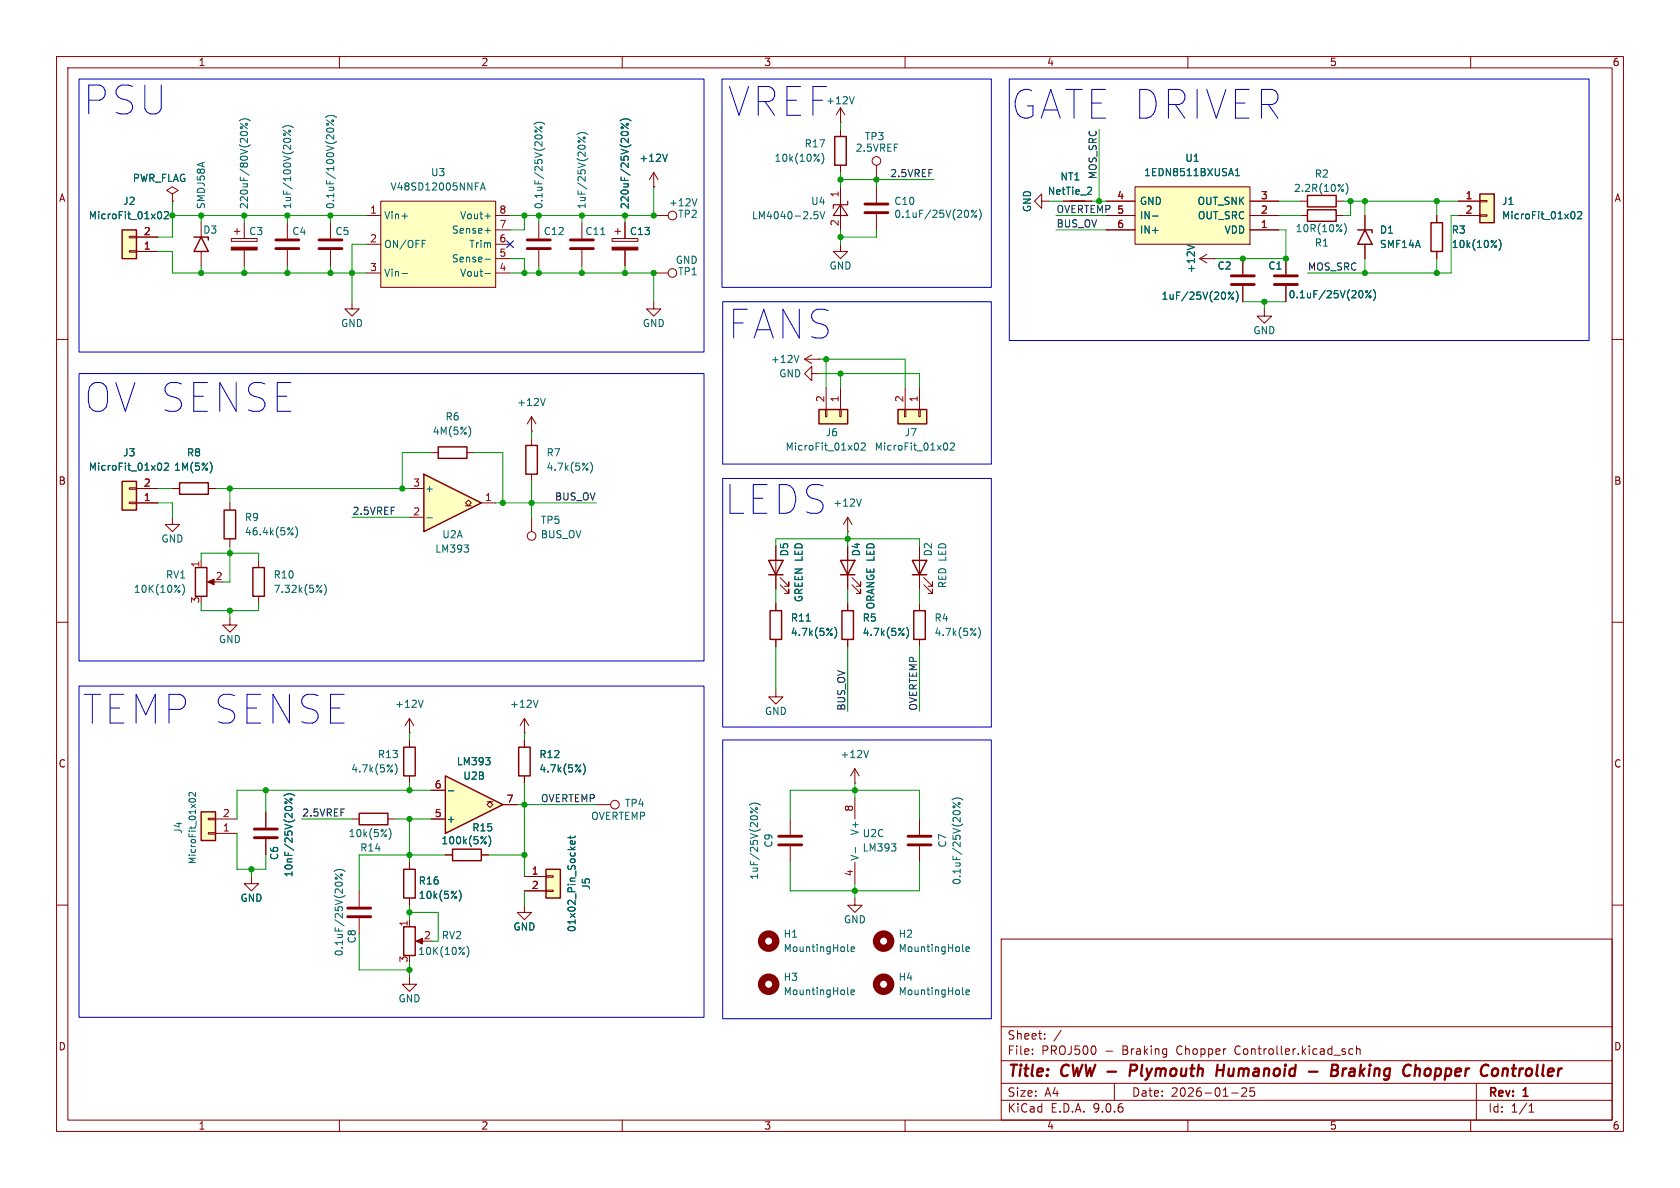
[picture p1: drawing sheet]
<svg xmlns="http://www.w3.org/2000/svg" width="297mm" height="210mm" viewBox="0 0 297 210" stroke-linecap="round" stroke-linejoin="round" font-family="sans-serif">
<g fill="none" stroke="#840000" stroke-width=".18">
<path d="M10 10h277v190h-277zM12 12h273v186h-273zM60 10v2M110 10v2M160 10v2M210 10v2M260 10v2M95.2 39.4v2.8M110.5 39.4v2.8M95.2 44.2v2.8M108.2 42.2h4.6v.5h-4.6zM108.7 40.9h1"/>
<path d="M109.2 40.4v1M110.5 44.2v2.8M115.6 48.3h2.5M10 60h2M285 60h2M10 110h2M285 110h2M137.2 121.9v1.3h1.2l-1.2 1.3-1.3-1.3h1.3M44.4 154.9v1.3h1.3l-1.3 1.3-1.2-1.3h1.2M47 143.5v2.8M47 148.3v2.8M63.5 157.5v2.8"/>
<path d="M72.4 152.4v1.3M72.4 158.8v1.2M78.7 151.1h1.3M85.1 151.1h1.3M10 160h2M63.5 162.3v2.8M72.4 162.6v1.2M73.9 166.4h1M177 166h108v32h-108zM285 160h2M60 198v2M110 198v2"/>
<path d="M160 198v2M177 194.5h108M177 191.5h108M177 187.5h108M177 181.5h108M182.5 186.3v.1M182.5 185.5v.1M184.7 183.6v.1M184.7 182.8v.1M187.6 182.1l-1.3 2M197 191.5v3M206.1 185.4l.1 .1"/>
<path d="M206.2 185.4v1.4M206.2 186.3l-.1 .1M210 198v2M217.7 193.2h1.2M219.5 192.4l.6-.1 .2 .1 .1 .3-.9 1.1h.9M221.7 192.3h-.7v.7l.2-.1h.5l.1 .3-.1 .5-.2 .1-.5-.1M239.2 185.5l-.5-.1-.2 .3v.4l.1 .2h.6M239.8 185.5l.2-.1 .4 .1 .1 .9M239.8 184.9v1.5M260 198v2M261 191.5v6.5M270.3 196.6h.9"/>
<path d="M270.3 195.5l.4-.4v1.5"/>
<circle cx="118.9" cy="48.3" r=".76"/>
</g>
<g fill="none" stroke="#840000" stroke-width=".4">
<path d="M200.7 188.2h-.8l-.2 2M200.8 189.2l-1 .1M215.1 189.2h1.2M215.3 188.2l-.3 2M216.4 188.2l-.2 2M231.4 189.4h1.5M236.4 189a.45 .45 0 0 0-.2-.8h-.6l-.3 2M237.5 188.9l-.2 1.3M238 188.9l-.4 .1-.2 .3M238.6 189.5l-.1 .4 .2 .3M250.8 188.9l.3 .3-.2 1M252.3 188.9l-.4 .4-.1 .5 .2 .3 .4 .1"/>
<path d="M265.7 189.1a.49 .49 0 0 1 .9 .1l-.2 1M265.8 188.9l-.2 1.3"/>
</g>
<path d="M93.2 42.4h4.1M93.2 43.9h4.1M45 146.6h4M45 148.1h4M61.5 160.5h4M61.5 162.1h4" fill="none" stroke="#840000" stroke-width=".51"/>
<g fill="none" stroke="#006464" stroke-width=".18">
<path d="M94.4 22a1.46 1.46 0 0 1 1.9 0M94.6 22.4l1.2 1M109.6 21.4a1.46 1.46 0 0 1 2 0M109.8 21.8l1.3 1M50.2 140.7a1.46 1.46 0 0 1 1.9 0M50.4 141.1l1.2 1M59.1 154.1a1.46 1.46 0 0 1 1.9 0M59.3 154.5l1.2 .9M81.2 157.4a1.46 1.46 0 0 1 0 1.9M86.5 147.8a1.47 1.47 0 0 1-.1 1.9M82.5 167.3a1.46 1.46 0 0 1 0 1.9"/>
<circle cx="94.7" cy="23.2" r=".18"/>
<circle cx="95.7" cy="22.6" r=".18"/>
<circle cx="110" cy="22.6" r=".18"/>
<circle cx="110.9" cy="22" r=".18"/>
<circle cx="50.6" cy="141.9" r=".18"/>
<circle cx="51.5" cy="141.3" r=".18"/>
<circle cx="59.4" cy="155.3" r=".18"/>
<circle cx="60.3" cy="154.7" r=".18"/>
</g>
<g fill="#840000" stroke="#840000" stroke-width=".18">
<path d="M108.2 43.7h4.6v.5h-4.6z"/>
<path d="M73.5 166.4l1.2-.5v1z"/>
</g>
<path d="M71.4 153.7h2v5.1h-2zM80 150.1h5.1v2h-5.1zM71.4 163.8h2v5.1h-2z" fill="none" stroke="#840000" stroke-width=".25"/>
<path d="M96.5 153.7h2.6v5.1h-2.6z" fill="#ffffc2"/>
<path d="M34.5 100.3h2.1v5.1h-2.1zM91.7 132.1h2v5.1h-2zM96.5 153.7h2.6v5.1h-2.6z" fill="none" stroke="#840000" stroke-width=".25"/>
<g fill="none" stroke="#840000" stroke-width=".18">
<path d="M35.6 99.1v1.2M37.1 102.9h1M72.4 129.5h.1M72.4 127l-.8 1.3M72.4 127l.8 1.3M72.4 127v2.5M92.7 129.5h.1M92.7 127l-.8 1.3M92.7 127l.8 1.3M92.7 127v2.5M92.7 130.8v1.3M92.7 137.2v1.2"/>
<path d="M92.7 154.9h3.8M92.7 157.5h3.8M96.5 154.8h1.3v.3h-1.3zM96.5 157.4h1.3v.2h-1.3zM105.4 142.2h2.5M92.7 160v1.3h1.3l-1.3 1.3-1.3-1.3h1.3"/>
<circle cx="108.7" cy="142.2" r=".76"/>
</g>
<path d="M32.2 103.3a1.46 1.46 0 0 1 0 1.9M74.8 123.8l-.4 1.2M95.1 123.8l-.4 1.2M103.1 135a1.46 1.46 0 0 1 0 2M100.8 147.8v.5M101.6 148.7l.1 .3-.2 .2h-.6v-.5l.2-.1 .1 .6M101.7 147.8l-.2 .3h-1.1" fill="none" stroke="#006464" stroke-width=".18"/>
<path d="M36.7 102.9l1.1-.5v1z" fill="#840000" stroke="#840000" stroke-width=".18"/>
<path d="M21.6 85.1h2.5v5.1h-2.5z" fill="#ffffc2"/>
<path d="M21.6 85.1h2.5v5.1h-2.5zM71.4 132.1h2v5.1h-2z" fill="none" stroke="#840000" stroke-width=".25"/>
<path d="M22.9 88.8h1.2v.2h-1.2zM22.9 86.2h1.2v.3h-1.2zM24.1 88.9h3.8M24.1 86.4h3.8M72.4 130.8v1.3M72.4 137.2v1.2M72.4 172.7v1.3h1.3l-1.3 1.3-1.3-1.3h1.3" fill="none" stroke="#840000" stroke-width=".18"/>
<path d="M28.2 81.9a.68 .68 0 0 1 .4 .6 .68 .68 0 0 1-.4 .6M29.1 82l.4-.1 .3 .3-.8 .9h.8M69.8 135a1.46 1.46 0 0 1 0 2" fill="none" stroke="#006464" stroke-width=".18"/>
<path d="M35.6 143.5h2.5v5.1h-2.5z" fill="#ffffc2"/>
<path d="M35.6 143.5h2.5v5.1h-2.5z" fill="none" stroke="#840000" stroke-width=".25"/>
<path d="M36.8 147.2h1.3v.2h-1.3zM36.8 144.7h1.3v.2h-1.3zM38.1 147.3h3.8M38.1 144.8h3.8" fill="none" stroke="#840000" stroke-width=".18"/>
<path d="M33.4 141.5a.61 .61 0 0 1 .6-.4 .61 .61 0 0 1 .6 .4M34.6 140.1v.7l-.9-.7-.3 .2 .1 .4" fill="none" stroke="#006464" stroke-width=".18"/>
<path d="M78.7 137.2l10.2 5-10.2 5.1z" fill="#ffffc2"/>
<path d="M148.6 99.1h2.5l-1.2 2.5zM148.6 101.6h2.5M78.7 137.2l10.2 5-10.2 5.1z" fill="none" stroke="#840000" stroke-width=".25"/>
<path d="M102.9 39.4v2.8M102.9 44.2v2.8M149.9 96.5v7.6M150.6 103.4l1.5 1.5v-.8v.8h-.7M150.6 102.1l1.5 1.5v-.7v.7h-.7M76.2 139.7h2.5M76.2 144.8h2.5M86.1 141.7h.5l-.5 .5 .5 .5 .5-.5-.5-.5h.5M88.9 142.2h2.5" fill="none" stroke="#840000" stroke-width=".18"/>
<g fill="none" stroke="#006464" stroke-width=".18">
<path d="M102 23.8a1.46 1.46 0 0 1 1.9 0M102.2 24.2l1.2 1M106.2 41.5h.7M79.3 139.8h.9M85.8 133.9h.8l-.4 .5M86.6 134.5v.6"/>
<circle cx="102.4" cy="25" r=".18"/>
<circle cx="103.3" cy="24.4" r=".18"/>
</g>
<path d="M100.8 42.4h4.1M100.8 43.9h4.1" fill="none" stroke="#840000" stroke-width=".51"/>
<path d="M67.3 35.6h20.3v15.2h-20.3z" fill="#ffffc2"/>
<g fill="none" stroke="#840000" stroke-width=".18">
<path d="M64.8 38.1h2.5M67.3 35.6h20.3v15.2h-20.3zM87.6 38.1h2.6M64.8 43.2h2.5M64.8 48.3h2.5M87.6 43.2h2.6M87.6 48.3h2.6M87.6 40.6h2.6M87.6 45.7h2.6M30.5 86.4h1.2M36.8 86.4h1.3M94 91.4v2.6"/>
<path d="M149.9 106.7v1.3M149.9 113v1.3"/>
<circle cx="94" cy="94.7" r=".76"/>
</g>
<path d="M71.1 38.2h.9M84.9 33.6l.5-1.3 .4 1.3M85.1 33.2h.6M85.8 38.2h.9M71.1 48.4h.9M74.6 42.5h.6M85.8 48.4h.9M85.8 40.7h.9M85.8 45.8h.9M37.3 81.9l.2 .6-.2 .9M160.3 110.9a1.46 1.46 0 0 1 0 1.9" fill="none" stroke="#006464" stroke-width=".18"/>
<path d="M31.7 85.3h5.1v2.1h-5.1zM148.8 108h2.1v5h-2.1z" fill="none" stroke="#840000" stroke-width=".25"/>
<path d="M21.6 40.6h2.5v5.1h-2.5z" fill="#ffffc2"/>
<path d="M21.6 40.6h2.5v5.1h-2.5z" fill="none" stroke="#840000" stroke-width=".25"/>
<path d="M22.9 44.3h1.2v.3h-1.2zM22.9 41.8h1.2v.2h-1.2zM24.1 44.5h3.8M24.1 41.9h3.8" fill="none" stroke="#840000" stroke-width=".18"/>
<path d="M28.2 37.4a.68 .68 0 0 1 .4 .6 .68 .68 0 0 1-.4 .7M29.1 37.5l.4-.1 .3 .4-.8 .9h.8" fill="none" stroke="#006464" stroke-width=".18"/>
<path d="M200.7 33h20.3v10.2h-20.3z" fill="#ffffc2"/>
<g fill="none" stroke="#840000" stroke-width=".18">
<path d="M30.5 34.3l1-.6-1-.7-1 .7 1 .6v1.3M30.5 35.6h.1M35.6 39.4v2.5M43.2 39.4v2.8M50.8 39.4v2.8M58.4 39.4v2.8M115.6 33h.1M115.6 38.1h2.5M115.6 30.5l-.8 1.3M115.6 30.5l.7 1.3M115.6 30.5v2.5M195.6 38.1h5.1"/>
<path d="M195.6 35.6h5.1M200.7 33h20.3v10.2h-20.3zM221 38.1h5.1M221 35.6h5.1M35.6 44.5v2.5M40.9 42.2h4.6v.5h-4.6zM41.4 40.9h1M41.9 40.4v1M43.2 44.2v2.8M50.8 44.2v2.8M58.4 44.2v2.8M62.2 53.3v1.3h1.3l-1.3 1.3-1.2-1.3h1.2"/>
<path d="M115.6 53.3v1.3h1.2l-1.2 1.3-1.3-1.3h1.3M195.6 40.6h5.1M221 40.6h5.1M30.5 91.4v1.3h1.2l-1.2 1.3-1.3-1.3h1.3M40.6 88.9v1.3M40.6 95.3v1.2M45.7 99.1v1.2M162.6 96.5v7.6M40.6 109.2v1.3h1.3l-1.3 1.3-1.2-1.3h1.2M45.7 105.4v1.3M162.6 106.7v1.3M162.6 113v1.3"/>
<path d="M163.3 103.4l1.5 1.5v-.8v.8h-.7M163.3 102.1l1.5 1.5v-.7v.7h-.7M62.2 144.8h1.3M68.6 144.8h1.2"/>
<circle cx="118.9" cy="38.1" r=".76"/>
</g>
<g fill="none" stroke="#006464" stroke-width=".18">
<path d="M42.3 21.4a1.46 1.46 0 0 1 1.9 0M42.5 21.8l1.3 1M49.9 22.6a1.46 1.46 0 0 1 2 0M50.1 23l1.3 1M57.5 20.8a1.46 1.46 0 0 1 2 0M57.7 21.2l1.3 1M57.9 22.8l.3-.2 .7 .2M118 27.2l-.4 1.3M123.2 35.1l-.4 1.3M203.8 38.2h.9M218.4 31.1h.7M218.4 30.2l.4-.4v1.3"/>
<path d="M51.6 94.2l.2 .2-.2 .2M51.8 93.3l-.9 1.3M52.2 93.1a1.46 1.46 0 0 1 0 1.9M56.7 104.4l.2 .1-.2 .2M56.9 103.4l-1 1.3M57.3 103.3a1.46 1.46 0 0 1 0 1.9M173 110.9a1.46 1.46 0 0 1 0 1.9M68.8 146.4a1.46 1.46 0 0 1 0 2"/>
<circle cx="42.7" cy="22.6" r=".18"/>
<circle cx="43.6" cy="22" r=".18"/>
<circle cx="50.3" cy="23.8" r=".18"/>
<circle cx="51.2" cy="23.2" r=".18"/>
<circle cx="57.9" cy="22" r=".18"/>
<circle cx="58.8" cy="21.4" r=".18"/>
</g>
<path d="M34.3 41.9h2.5v.5M35.6 41.9l1.2 2.6h-2.5zM39.6 90.2h2.1v5.1h-2.1zM161.3 99.1h2.5l-1.2 2.5zM44.7 100.3h2v5.1h-2zM161.3 101.6h2.5M161.5 108h2.1v5h-2.1zM63.5 143.8h5.1v2h-5.1z" fill="none" stroke="#840000" stroke-width=".25"/>
<path d="M40.9 43.7h4.6v.5h-4.6z" fill="#840000" stroke="#840000" stroke-width=".18"/>
<path d="M48.8 42.4h4M48.8 43.9h4M56.4 42.4h4.1M56.4 43.9h4.1" fill="none" stroke="#840000" stroke-width=".51"/>
<path d="M74.9 83.8l10.2 5.1-10.2 5.1z" fill="#ffffc2"/>
<path d="M189.2 35.6h2.6M77.5 79h5v2h-5zM93 78.7h2v5.1h-2zM74.9 83.8l10.2 5.1-10.2 5.1z" fill="none" stroke="#840000" stroke-width=".25"/>
<g fill="none" stroke="#840000" stroke-width=".18">
<path d="M184.1 35.6v-1.3l-1.2 1.3 1.2 1.2v-1.2h1.3M188 35.6h5M212.1 45.7l1.3 .8M212.1 45.7h2.5M213.4 45l-1.3 .7M214.6 45.7h.1M219.7 45.7v2.8M219.7 50.5v2.8M223.5 54.6v1.3h1.3l-1.3 1.3-1.3-1.3h1.3M227.3 45.7v2.8M227.3 50.5v2.8M94 76.2h.1"/>
<path d="M94 73.7l-.8 1.2M94 73.7l.7 1.2M94 73.7v2.5M94 77.5v1.2M72.4 86.4h2.5M72.4 91.4h2.5M76.2 80h1.3M82.3 89.4h.5l-.5-.5 .5-.5 .5 .5-.5 .5h.5M82.5 80h1.3M85.1 88.9h2.5M94 83.8v1.3"/>
</g>
<g fill="none" stroke="#006464" stroke-width=".18">
<path d="M192.7 33.1l.3 .2-.1 .3-.7 .8h.8M209.9 43.3l1.2 .4M218.1 51.6l-1 1.3M218.5 51.5a1.46 1.46 0 0 1 0 1.9M242.4 51.4l-1 1.2M242.8 51.2a1.46 1.46 0 0 1 0 1.9M83 75.6l.2 .6-.2 .8M96.4 70.4l-.4 1.3M75.5 91.5h.9M82 96.3h.8l-.4 .5M82.8 96.9v.6M104.4 81.7a1.46 1.46 0 0 1 0 1.9"/>
<circle cx="217.3" cy="51.8" r=".18"/>
<circle cx="217.9" cy="52.7" r=".18"/>
<circle cx="241.6" cy="51.6" r=".18"/>
<circle cx="242.2" cy="52.5" r=".18"/>
</g>
<path d="M217.7 48.8h4M217.7 50.3h4M225.3 48.8h4.1M225.3 50.3h4.1" fill="none" stroke="#840000" stroke-width=".51"/>
<path d="M261.6 34.3h2.6v5.1h-2.6z" fill="#ffffc2"/>
<path d="M231.1 34.5h5.1v2.1h-5.1zM231.1 37.1h5.1v2h-5.1zM253 39.4h2v5.1h-2zM261.6 34.3h2.6v5.1h-2.6zM240 40.6h2.6v.5M241.3 40.6l1.3 2.6h-2.6z" fill="none" stroke="#840000" stroke-width=".25"/>
<path d="M229.9 35.6h1.2M229.9 38.1h1.2M236.2 35.6h1.3M236.2 38.1h1.3M241.3 38.1v2.5M254 38.1v1.3M257.8 35.6h3.8M257.8 38.1h3.8M261.6 35.4h1.3v.3h-1.3zM261.6 38h1.3v.2h-1.3zM241.3 43.2v2.5M254 44.5v1.2" fill="none" stroke="#840000" stroke-width=".18"/>
<path d="M237.6 39.5a1.46 1.46 0 0 1 0 1.9M237.9 32.4a1.46 1.46 0 0 1 0 1.9M278 37.4a.68 .68 0 0 1 .4 .6 .68 .68 0 0 1-.4 .7M278.9 37.5l.5-.1 .2 .4-.8 .9h.8M265 42.3a1.46 1.46 0 0 1 0 1.9" fill="none" stroke="#006464" stroke-width=".18"/>
<path d="M144.8 72.4h5.1v2.5h-5.1z" fill="#ffffc2"/>
<path d="M144.8 72.4h5.1v2.5h-5.1z" fill="none" stroke="#840000" stroke-width=".25"/>
<path d="M145.9 72.4h.3v1.3h-.3zM146 68.6v3.8M148.5 72.4h.2v1.3h-.2zM148.6 68.6v3.8" fill="none" stroke="#840000" stroke-width=".18"/>
<path d="M151.3 78.3a.68 .68 0 0 1 .5 .6 .68 .68 0 0 1-.5 .7M152.2 78.4l.5-.1 .3 .4-.8 .9h.8" fill="none" stroke="#006464" stroke-width=".18"/>
<path d="M158.7 72.4h5.1v2.5h-5.1z" fill="#ffffc2"/>
<path d="M147.6 24.1h2v5.1h-2zM158.7 72.4h5.1v2.5h-5.1zM135.9 99.1h2.5l-1.2 2.5zM135.9 101.6h2.5M136.1 108h2.1v5h-2.1z" fill="none" stroke="#840000" stroke-width=".25"/>
<g fill="none" stroke="#840000" stroke-width=".18">
<path d="M30.5 35.6h.1M110.5 39.4v2.8M115.6 33h.1M148.6 33v7.6M148.6 22.9v1.2M148.6 29.2v1.3M154.9 29.2v2.6M154.9 33v2.8M154.9 37.8v2.8M188 35.6h5M195.6 35.6h5.1M195.6 38.1h5.1"/>
<path d="M221 35.6h5.1M221 38.1h5.1M241.3 38.1v2.5M254 38.1v1.3M257.8 35.6h3.8M257.8 38.1h3.8M24.1 44.5h3.8M24.1 41.9h3.8M110.5 44.2v2.8M148.6 43.2v1.3h1.3l-1.3 1.2-1.3-1.2h1.3M195.6 40.6h5.1M214.6 45.7h.1"/>
<path d="M219.7 45.7v2.8M219.7 50.5v2.8M221 40.6h5.1M227.3 45.7v2.8M227.3 50.5v2.8M241.3 43.2v2.5M254 44.5v1.2M142.2 63.5l1.3 .8M142.2 63.5h2.6M143.5 66v-1.2l-1.3 1.2 1.3 1.3v-1.3h1.3M143.5 62.7l-1.3 .8M144.8 63.5h.1"/>
<path d="M159.9 72.4h.2v1.3h-.2zM160 68.6v3.8M162.4 72.4h.3v1.3h-.3zM162.6 68.6v3.8M24.1 86.4h3.8M24.1 88.9h3.8M30.5 86.4h1.2M36.8 86.4h1.3M137.2 96.5v7.6M149.9 94h.1M149.9 91.4l-.8 1.3M149.9 91.4l.7 1.3"/>
<path d="M149.9 91.4v2.6M149.9 96.5v2.6M137.2 106.7v1.3M137.2 113v1.3M137.9 103.4l1.5 1.5v-.8v.8h-.7M137.9 102.1l1.5 1.5v-.7v.7h-.7M149.9 101.6v2.5M149.9 106.7v1.3M149.9 113v1.3M76.2 139.7h2.5M92.7 130.8v1.3M92.7 137.2v1.2"/>
<path d="M151.1 138.4h.1M151.1 135.9l-.7 1.3M151.1 135.9l.8 1.3M151.1 135.9v2.5M47 143.5v2.8M47 148.3v2.8M72.4 152.4v1.3M72.4 158.8v1.2M76.2 144.8h2.5M78.7 151.1h1.3M85.1 151.1h1.3M88.9 142.2h2.5"/>
<path d="M92.7 154.9h3.8M92.7 157.5h3.8M139.7 144.8v2.8M139.7 149.6v2.8M151.1 158.8v1.2h1.3l-1.3 1.3-1.2-1.3h1.2M151.1 141v3.8M151.1 152.4v3.8M162.6 144.8v2.8M162.6 149.6v2.8"/>
<circle cx="154.9" cy="28.4" r=".76"/>
</g>
<g fill="none" stroke="#006464" stroke-width=".18">
<path d="M151 17.1l-.4 1.3M28.2 37.4a.68 .68 0 0 1 .4 .6 .68 .68 0 0 1-.4 .7M29.1 37.5l.4-.1 .3 .4-.8 .9h.8M109.6 21.4a1.46 1.46 0 0 1 2 0M109.8 21.8l1.3 1M118 27.2l-.4 1.3M143.9 37.4h.6M143.9 38l.5-.1 .2 .2-.1 .5h-.6M145 37.4l.4 1.3 .4-1.3M145.3 27.1a1.46 1.46 0 0 1 0 1.9M172.7 37.2l-1 1.2M173.1 37a1.46 1.46 0 0 1 0 1.9"/>
<path d="M192.7 33.1l.3 .2-.1 .3-.7 .8h.8M203.8 38.2h.9M218.4 31.1h.7M218.4 30.2l.4-.4v1.3M278 37.4a.68 .68 0 0 1 .4 .6 .68 .68 0 0 1-.4 .7M278.9 37.5l.5-.1 .2 .4-.8 .9h.8M209.9 43.3l1.2 .4M218.1 51.6l-1 1.3M218.5 51.5a1.46 1.46 0 0 1 0 1.9M242.4 51.4l-1 1.2M242.8 51.2a1.46 1.46 0 0 1 0 1.9M265 42.3a1.46 1.46 0 0 1 0 1.9"/>
<path d="M141.2 62.8l-.4 1.3M167.1 78.3a.68 .68 0 0 1 .4 .6 .68 .68 0 0 1-.4 .7M168 78.4l.5-.1 .2 .4-.8 .9h.8M28.2 81.9a.68 .68 0 0 1 .4 .6 .68 .68 0 0 1-.4 .6M29.1 82l.4-.1 .3 .3-.8 .9h.8M37.3 81.9l.2 .6-.2 .9M152.3 88.2l-.4 1.3M142.5 109.8h.8M147.6 110.9a1.46 1.46 0 0 1 0 1.9M160.3 110.9a1.46 1.46 0 0 1 0 1.9M79.3 139.8h.9M85.8 133.9h.8l-.4 .5"/>
<path d="M86.6 134.5v.6M103.1 135a1.46 1.46 0 0 1 0 2M153.5 132.7l-.4 1.2M50.2 140.7a1.46 1.46 0 0 1 1.9 0M50.4 141.1l1.2 1M81.2 157.4a1.46 1.46 0 0 1 0 1.9M86.5 147.8a1.47 1.47 0 0 1-.1 1.9M100.8 147.8v.5M101.6 148.7l.1 .3-.2 .2h-.6v-.5l.2-.1 .1 .6M101.7 147.8l-.2 .3h-1.1M132.5 142.3a1.46 1.46 0 0 1 1.9 0M132.7 142.8l1.2 .9"/>
<path d="M151.2 149.8v1M157.6 149.2h.8l-.4 .5M158.3 149.8v.5M168.3 141.4a1.46 1.46 0 0 1 1.9 0M168.5 141.8l1.2 1M149.8 168l.2 .2M149.8 175.7l.2 .1M150.5 167.8l.6-.1-.1-.3h-.4l-.1 .2v.6h.5M150.5 175.4l.6-.1-.1-.2-.4-.1-.1 .2v.6h.5M170.2 168l.2 .2M170.2 175.7l.2 .1M170.8 167.8l.6-.1-.1-.3h-.3l-.2 .2v.6h.5"/>
<path d="M170.8 175.4l.6-.1-.1-.2-.3-.1-.2 .2v.6h.5"/>
<circle cx="110" cy="22.6" r=".18"/>
<circle cx="110.9" cy="22" r=".18"/>
<circle cx="171.9" cy="37.3" r=".18"/>
<circle cx="172.5" cy="38.2" r=".18"/>
<circle cx="217.3" cy="51.8" r=".18"/>
<circle cx="217.9" cy="52.7" r=".18"/>
<circle cx="241.6" cy="51.6" r=".18"/>
<circle cx="242.2" cy="52.5" r=".18"/>
<circle cx="50.6" cy="141.9" r=".18"/>
<circle cx="51.5" cy="141.3" r=".18"/>
<circle cx="132.8" cy="143.5" r=".18"/>
<circle cx="133.8" cy="142.9" r=".18"/>
<circle cx="168.7" cy="142.6" r=".18"/>
<circle cx="169.6" cy="142" r=".18"/>
</g>
<path d="M148.6 36.2l1.3 1.9h-2.6zM149.9 35.6v.6h-2.6v.6" fill="none" stroke="#840000" stroke-width=".2"/>
<path d="M152.9 36.1h4.1M152.9 37.6h4.1M137.7 147.8h4M137.7 149.4h4M160.5 147.8h4.1M160.5 149.4h4.1" fill="none" stroke="#840000" stroke-width=".51"/>
<g fill="none" stroke="#840000" stroke-width="1.3">
<circle cx="135.9" cy="166.4" r="1.27"/>
<circle cx="135.9" cy="174" r="1.27"/>
<circle cx="156.2" cy="174" r="1.27"/>
<circle cx="156.2" cy="166.4" r="1.27"/>
</g>
<g fill="none" stroke="#009600" stroke-width=".18">
<path d="M30.5 38.1h34.3M30.5 35.6v6.3h-2.6M35.6 38.1v1.3M43.2 38.1v1.3M50.8 38.1v1.3M58.4 38.1v1.3M92.7 38.1v2.5h-2.5M95.2 38.1v1.3M102.9 38.1v1.3M110.5 38.1v1.3M115.6 33v5.1h-25.4M148.6 30.5v2.5"/>
<path d="M148.6 31.8h16.5M154.9 31.8v1.2M185.4 35.6h2.6M186.7 38.1h8.9M193 35.6h2.6M194.3 22.9v12.7M226.1 38.1h3.8M226.1 35.6h3.8M237.5 35.6h20.3M238.8 35.6v2.5h-1.3M241.3 35.6v2.5M254 35.6v2.5"/>
<path d="M257.8 38.1h-1.3v10.2h-25.4M27.9 44.5h2.6v3.8h34.3M35.6 47v1.3M43.2 47v1.3M50.8 47v1.3M58.4 47v1.3M64.8 43.2h-2.6v10.1M90.2 48.3h25.4v5M90.2 45.7h2.5v2.6M95.2 47v1.3M102.9 47v1.3M110.5 47v1.3"/>
<path d="M148.6 40.6v2.6M154.9 40.6v1.3h-6.3M186.7 40.6h8.9M219.7 53.3h7.6M223.5 53.3v1.3M226.1 40.6h1.2v5.1h-12.7M241.3 45.7v2.6M254 45.7v2.6M94 76.2v1.3M144.8 66h17.8v2.6M144.8 63.5h15.2v5.1M146 63.5v5.1"/>
<path d="M148.6 66v2.6M27.9 88.9h2.6v2.5M27.9 86.4h2.6M35.6 99.1v-1.3h10.1v1.3M38.1 86.4h34.3M40.6 86.4v2.5M40.6 96.5v6.4h-1.2M62.2 91.4h10.2M76.2 80h-5.1v6.4M83.8 80h5.1v8.9M87.6 88.9h17.8M94 85.1v6.3"/>
<path d="M137.2 96.5v-1.2h25.4v1.2M149.9 94v2.5M35.6 106.7v1.3h10.1v-1.3M40.6 108v1.2M137.2 104.1v2.6M137.2 114.3v7.6M149.9 104.1v2.6M149.9 114.3v11.4M162.6 104.1v2.6M162.6 114.3v11.4M47 139.7v3.8M72.4 129.5v1.3"/>
<path d="M72.4 138.4v1.3M76.2 139.7h-34.3v5.1M92.7 129.5v1.3M92.7 138.4v16.5M151.1 138.4v2.6M41.9 147.3v6.4h5.1v-2.6M44.4 153.7v1.2M53.3 144.8h8.9M69.8 144.8h6.4M72.4 144.8v7.6M78.7 151.1h-15.2v6.4M86.4 151.1h6.3"/>
<path d="M91.4 142.2h14M92.7 157.5v2.5M139.7 144.8v-5.1h22.9v5.1M139.7 152.4v5.1h22.9v-5.1M151.1 156.2v2.6M63.5 165.1v6.4h8.9M72.4 160v2.6M72.4 170.2v2.5M72.4 161.3h5.1v5.1h-1.3"/>
</g>
<path d="M89.6 42.6l1.2 1.2M90.8 42.6l-1.2 1.2" fill="none" stroke="#000084" stroke-width=".18"/>
<path d="M14 14h110.5v48.2h-110.5zM127.6 14h47.7v36.8h-47.7zM178.4 14h102.5v46.2h-102.5zM127.8 53.3h47.5v28.7h-47.5zM14 66h110.5v50.8h-110.5zM127.8 84.6h47.5v43.9h-47.5zM14 121.3h110.5v58.5h-110.5zM127.8 130.8h47.5v49.3h-47.5z" fill="none" stroke="#0000c2" stroke-width=".18"/>
<g fill="#009600" stroke="#009600" stroke-width=".18">
<circle cx="92.7" cy="142.2" r=".46"/>
<circle cx="72.4" cy="161.3" r=".46"/>
<circle cx="72.4" cy="151.1" r=".46"/>
<circle cx="72.4" cy="171.5" r=".46"/>
<circle cx="40.6" cy="108" r=".46"/>
<circle cx="72.4" cy="144.8" r=".46"/>
<circle cx="72.4" cy="139.7" r=".46"/>
<circle cx="44.4" cy="153.7" r=".46"/>
<circle cx="47" cy="139.7" r=".46"/>
<circle cx="92.7" cy="38.1" r=".46"/>
<circle cx="92.7" cy="48.3" r=".46"/>
<circle cx="102.9" cy="38.1" r=".46"/>
<circle cx="94" cy="88.9" r=".46"/>
<circle cx="30.5" cy="38.1" r=".46"/>
<circle cx="35.6" cy="38.1" r=".46"/>
<circle cx="50.8" cy="48.3" r=".46"/>
<circle cx="58.4" cy="48.3" r=".46"/>
<circle cx="50.8" cy="38.1" r=".46"/>
<circle cx="43.2" cy="38.1" r=".46"/>
<circle cx="43.2" cy="48.3" r=".46"/>
<circle cx="35.6" cy="48.3" r=".46"/>
<circle cx="58.4" cy="38.1" r=".46"/>
<circle cx="62.2" cy="48.3" r=".46"/>
<circle cx="71.1" cy="86.4" r=".46"/>
<circle cx="40.6" cy="97.8" r=".46"/>
<circle cx="40.6" cy="86.4" r=".46"/>
<circle cx="88.9" cy="88.9" r=".46"/>
<circle cx="241.3" cy="48.3" r=".46"/>
<circle cx="238.8" cy="35.6" r=".46"/>
<circle cx="254" cy="35.6" r=".46"/>
<circle cx="254" cy="48.3" r=".46"/>
<circle cx="241.3" cy="35.6" r=".46"/>
<circle cx="227.3" cy="45.7" r=".46"/>
<circle cx="148.6" cy="66" r=".46"/>
<circle cx="149.9" cy="95.3" r=".46"/>
<circle cx="115.6" cy="38.1" r=".46"/>
<circle cx="115.6" cy="48.3" r=".46"/>
<circle cx="110.5" cy="38.1" r=".46"/>
<circle cx="95.2" cy="48.3" r=".46"/>
<circle cx="102.9" cy="48.3" r=".46"/>
<circle cx="110.5" cy="48.3" r=".46"/>
<circle cx="95.2" cy="38.1" r=".46"/>
<circle cx="148.6" cy="31.8" r=".46"/>
<circle cx="154.9" cy="31.8" r=".46"/>
<circle cx="146" cy="63.5" r=".46"/>
<circle cx="148.6" cy="41.9" r=".46"/>
<circle cx="223.5" cy="53.3" r=".46"/>
<circle cx="219.7" cy="45.7" r=".46"/>
<circle cx="194.3" cy="35.6" r=".46"/>
<circle cx="92.7" cy="151.1" r=".46"/>
<circle cx="151.1" cy="157.5" r=".46"/>
<circle cx="151.1" cy="139.7" r=".46"/>
</g>
<g font-size="7.1" fill="#0000c2">
<text x="14.8" y="20.6">PSU</text>
<text x="128.8" y="20.8">VREF</text>
<text x="178.8" y="21.3">GATE DRIVER</text>
<text x="128.8" y="60.2">FANS</text>
<text x="14.9" y="73.1">OV SENSE</text>
<text x="128.1" y="91.2">LEDS</text>
<text x="14.7" y="128.2">TEMP SENSE</text>
</g>
<g font-size="2.8" fill="#840000">
<text x="178" y="190.9">Title:</text>
<text x="187.7" y="190.9">CWW -</text>
<text x="201.4" y="190.9">Plymouth</text>
<text x="217.5" y="190.9">Humanoid</text>
<text x="234.6" y="190.9">-</text>
<text x="239.4" y="190.9">Braking</text>
<text x="252.9" y="190.9">Chopper</text>
<text x="267.4" y="190.9">Controller</text>
</g>
<g font-size="2.1" fill="#840000">
<text x="178" y="184">Sheet:</text>
<text x="178" y="186.7">File:</text>
<text x="184.1" y="186.7">PROJ500</text>
<text x="195.4" y="186.7">-</text>
<text x="198.5" y="186.7">Braking</text>
<text x="208.3" y="186.7">Chopper</text>
<text x="218.7" y="186.7">Controller.kicad_sch</text>
<text x="178" y="196.9">KiCad</text>
<text x="178" y="194.1">Size:</text>
<text x="184.7" y="194.1">A4</text>
<text x="185.7" y="196.9">E.D.A.</text>
<text x="193.3" y="196.9">9.0.6</text>
<text x="200" y="194.1">Date:</text>
<text x="207" y="194.1">2026-01-25</text>
<text x="263" y="194.3">Rev:</text>
<text x="263" y="196.9">Id:</text>
<text x="267.1" y="196.9">1/1</text>
<text x="269.4" y="194.3">1</text>
</g>
<g font-size="1.8" fill="#840000">
<text x="35" y="11.9">1</text>
<text x="85" y="11.9">2</text>
<text x="135" y="11.9">3</text>
<text x="185" y="11.9">4</text>
<text x="235" y="11.9">5</text>
<text x="285" y="11.9">6</text>
<text x="10.3" y="35.9">A</text>
<text x="285.3" y="35.9">A</text>
<text x="10.3" y="85.9">B</text>
<text x="285.3" y="85.9">B</text>
<text x="10.3" y="135.9">C</text>
<text x="285.3" y="135.9">C</text>
<text x="10.3" y="185.9">D</text>
<text x="285.3" y="185.9">D</text>
<text x="35" y="199.9">1</text>
<text x="85" y="199.9">2</text>
<text x="135" y="199.9">3</text>
<text x="185" y="199.9">4</text>
<text x="235" y="199.9">5</text>
<text x="285" y="199.9">6</text>
</g>
<g font-size="1.8" fill="#006464">
<text x="145.9" y="18.6">+12V</text>
<text x="112.9" y="28.8">+12V</text>
<text x="136.8" y="28.8">10k(10%)</text>
<text x="142.1" y="26.3">R17</text>
<text x="151.2" y="27">2.5VREF</text>
<text x="152.8" y="25">TP3</text>
<text x="209.4" y="28.8">U1</text>
<text x="23.4" y="32.4">PWR_FLAG</text>
<text x="68.9" y="33.9">V48SD12005NNFA</text>
<text x="76.1" y="31.3">U3</text>
<text x="185.1" y="34.6">NetTie_2</text>
<text x="187.4" y="32.1">NT1</text>
<text x="202.2" y="31.3">1EDN8511BXUSA1</text>
<text x="228.6" y="34.1">2.2R(10%)</text>
<text x="232.3" y="31.6">R2</text>
<text x="15.6" y="39">MicroFit_01x02</text>
<text x="21.7" y="36.4">J2</text>
<text x="35.8" y="41.5">D3</text>
<text x="36.4" y="37.1" transform="rotate(-90 36.4 37.1)">SMDJ58A</text>
<text x="44" y="41.8">C3</text>
<text x="44" y="37.1" transform="rotate(-90 44 37.1)">220uF/80V(20%)</text>
<text x="51.6" y="41.8">C4</text>
<text x="51.7" y="37.1" transform="rotate(-90 51.7 37.1)">1uF/100V(20%)</text>
<text x="59.2" y="41.8">C5</text>
<text x="59.3" y="37.1" transform="rotate(-90 59.3 37.1)">0.1uF/100V(20%)</text>
<text x="67.8" y="39">Vin+</text>
<text x="79.8" y="41.5">Sense+</text>
<text x="81.2" y="39">Vout+</text>
<text x="96" y="41.8">C12</text>
<text x="96.1" y="37.1" transform="rotate(-90 96.1 37.1)">0.1uF/25V(20%)</text>
<text x="103.4" y="41.8">C11</text>
<text x="103.7" y="37.1" transform="rotate(-90 103.7 37.1)">1uF/25V(20%)</text>
<text x="111.3" y="41.8">C13</text>
<text x="111.4" y="37.1" transform="rotate(-90 111.4 37.1)">220uF/25V(20%)</text>
<text x="118.2" y="36.7">+12V</text>
<text x="119.8" y="38.7">TP2</text>
<text x="132.8" y="39">LM4040-2.5V</text>
<text x="143.3" y="36.4">U4</text>
<text x="158" y="38.7">0.1uF/25V(20%)</text>
<text x="158" y="36.4">C10</text>
<text x="182.5" y="37.6" transform="rotate(-90 182.5 37.6)">GND</text>
<text x="201.4" y="41.5">IN+</text>
<text x="201.4" y="39">IN-</text>
<text x="201.4" y="36.4">GND</text>
<text x="211.6" y="36.4">OUT_SNK</text>
<text x="211.7" y="39">OUT_SRC</text>
<text x="216.4" y="41.5">VDD</text>
<text x="229" y="41.2">10R(10%)</text>
<text x="243.8" y="41.5">D1</text>
<text x="256.5" y="41.5">R3</text>
<text x="265.4" y="36.4">J1</text>
<text x="265.4" y="39">MicroFit_01x02</text>
<text x="67.8" y="44">ON/OFF</text>
<text x="79.8" y="46.6">Sense-</text>
<text x="82.9" y="44">Trim</text>
<text x="119.4" y="46.8">GND</text>
<text x="146.6" y="47.9">GND</text>
<text x="215.1" y="47.9">C2</text>
<text x="224.1" y="47.9">C1</text>
<text x="232.3" y="43.8">R1</text>
<text x="243.8" y="44">SMF14A</text>
<text x="256.5" y="44">10k(10%)</text>
<text x="67.8" y="49.1">Vin-</text>
<text x="81.2" y="49.1">Vout-</text>
<text x="119.8" y="48.9">TP1</text>
<text x="205.2" y="53.2">1uF/25V(20%)</text>
<text x="211.4" y="48.4" transform="rotate(-90 211.4 48.4)">+12V</text>
<text x="227.7" y="52.9">0.1uF/25V(20%)</text>
<text x="60.2" y="58">GND</text>
<text x="113.5" y="58">GND</text>
<text x="221.5" y="59.3">GND</text>
<text x="136.2" y="64.4">+12V</text>
<text x="91.3" y="72">+12V</text>
<text x="137.7" y="66.9">GND</text>
<text x="76.4" y="77.1">4M(5%)</text>
<text x="78.7" y="74.5">R6</text>
<text x="145.9" y="77.3">J6</text>
<text x="159.8" y="77.3">J7</text>
<text x="15.6" y="83.4">MicroFit_01x02</text>
<text x="21.7" y="80.9">J3</text>
<text x="30.7" y="83.4">1M(5%)</text>
<text x="32.9" y="80.9">R8</text>
<text x="96.5" y="80.9">R7</text>
<text x="96.5" y="83.4">4.7k(5%)</text>
<text x="138.8" y="79.9">MicroFit_01x02</text>
<text x="154.5" y="79.9">MicroFit_01x02</text>
<text x="75.1" y="87.2">+</text>
<text x="147.2" y="89.8">+12V</text>
<text x="43.2" y="92.3">R9</text>
<text x="43.2" y="94.8">46.4k(5%)</text>
<text x="78.1" y="95.4">U2A</text>
<text x="95.5" y="92.8">TP5</text>
<text x="95.5" y="95.4">BUS_OV</text>
<text x="28.4" y="96.1">GND</text>
<text x="76.9" y="97.9">LM393</text>
<text x="139.5" y="98.5" transform="rotate(-90 139.5 98.5)">D5</text>
<text x="152.2" y="98.5" transform="rotate(-90 152.2 98.5)">D4</text>
<text x="164.9" y="98.5" transform="rotate(-90 164.9 98.5)">D2</text>
<text x="23.6" y="105">10K(10%)</text>
<text x="29.2" y="102.5">RV1</text>
<text x="48.3" y="105">7.32k(5%)</text>
<text x="48.3" y="102.5">R10</text>
<text x="142.1" y="106.6" transform="rotate(-90 142.1 106.6)">GREEN LED</text>
<text x="154.8" y="107.8" transform="rotate(-90 154.8 107.8)">ORANGE LED</text>
<text x="167.5" y="104.1" transform="rotate(-90 167.5 104.1)">RED LED</text>
<text x="38.6" y="113.9">GND</text>
<text x="139.7" y="110.1">R11</text>
<text x="139.7" y="112.6">4.7k(5%)</text>
<text x="152.4" y="110.1">R5</text>
<text x="152.4" y="112.6">4.7k(5%)</text>
<text x="165.1" y="110.1">R4</text>
<text x="165.1" y="112.6">4.7k(5%)</text>
<text x="69.7" y="125.3">+12V</text>
<text x="90.1" y="125.3">+12V</text>
<text x="135.1" y="126.6">GND</text>
<text x="62" y="136.8">4.7k(5%)</text>
<text x="66.7" y="134.2">R13</text>
<text x="80.7" y="135.5">LM393</text>
<text x="95.3" y="134.2">R12</text>
<text x="95.3" y="136.8">4.7k(5%)</text>
<text x="148.5" y="134.2">+12V</text>
<text x="81.8" y="138">U2B</text>
<text x="110.4" y="142.8">TP4</text>
<text x="32.4" y="147.5" transform="rotate(-90 32.4 147.5)">J4</text>
<text x="61.5" y="148.2">10k(5%)</text>
<text x="77.9" y="149.5">100k(5%)</text>
<text x="78.9" y="145.6">+</text>
<text x="83.4" y="147.2">R15</text>
<text x="104.4" y="145.1">OVERTEMP</text>
<text x="136.8" y="149.9" transform="rotate(-90 136.8 149.9)">C9</text>
<text x="152" y="147.8" transform="rotate(-90 152 147.8)">V+</text>
<text x="152.4" y="148.2">U2C</text>
<text x="167.5" y="149.9" transform="rotate(-90 167.5 149.9)">C7</text>
<text x="49.4" y="152.1" transform="rotate(-90 49.4 152.1)">C6</text>
<text x="51.9" y="155.2" transform="rotate(-90 51.9 155.2)">10nF/25V(20%)</text>
<text x="63.6" y="150.7">R14</text>
<text x="134.2" y="155.6" transform="rotate(-90 134.2 155.6)">1uF/25V(20%)</text>
<text x="152" y="152.3" transform="rotate(-90 152 152.3)">V-</text>
<text x="152.4" y="150.7">LM393</text>
<text x="42.4" y="159.6">GND</text>
<text x="73.9" y="156.6">R16</text>
<text x="73.9" y="159.1">10k(5%)</text>
<text x="104.5" y="157.4" transform="rotate(-90 104.5 157.4)">J5</text>
<text x="170" y="156.5" transform="rotate(-90 170 156.5)">0.1uF/25V(20%)</text>
<text x="63.1" y="166.9" transform="rotate(-90 63.1 166.9)">C8</text>
<text x="78" y="166.2">RV2</text>
<text x="90.7" y="164.7">GND</text>
<text x="102" y="164.9" transform="rotate(-90 102 164.9)">01x02_Pin_Socket</text>
<text x="138.4" y="166">H1</text>
<text x="149.1" y="163.4">GND</text>
<text x="158.8" y="166">H2</text>
<text x="60.8" y="169.2" transform="rotate(-90 60.8 169.2)">0.1uF/25V(20%)</text>
<text x="73.8" y="169">10K(10%)</text>
<text x="138.4" y="168.5">MountingHole</text>
<text x="138.4" y="173.6">H3</text>
<text x="158.8" y="168.5">MountingHole</text>
<text x="158.8" y="173.6">H4</text>
<text x="70.4" y="177.4">GND</text>
<text x="138.4" y="176.1">MountingHole</text>
<text x="158.8" y="176.1">MountingHole</text>
</g>
<g font-size="1.8" fill="#a90000">
<text x="148.3" y="35" transform="rotate(-90 148.3 35)">1</text>
<text x="197.4" y="35.3">4</text>
<text x="222.8" y="35.3">3</text>
<text x="259" y="35.3">1</text>
<text x="25.3" y="41.7">2</text>
<text x="65.3" y="37.8">1</text>
<text x="88.2" y="37.8">8</text>
<text x="88.2" y="40.4">7</text>
<text x="148.3" y="40.1" transform="rotate(-90 148.3 40.1)">2</text>
<text x="197.4" y="40.4">6</text>
<text x="197.4" y="37.8">5</text>
<text x="222.8" y="40.4">1</text>
<text x="222.8" y="37.8">2</text>
<text x="259" y="37.8">2</text>
<text x="25.3" y="44.2">1</text>
<text x="65.3" y="42.9">2</text>
<text x="88.2" y="42.9">6</text>
<text x="88.2" y="45.5">5</text>
<text x="65.3" y="48">3</text>
<text x="88.2" y="48">4</text>
<text x="145.8" y="71.2" transform="rotate(-90 145.8 71.2)">2</text>
<text x="148.3" y="71.2" transform="rotate(-90 148.3 71.2)">1</text>
<text x="159.8" y="71.2" transform="rotate(-90 159.8 71.2)">2</text>
<text x="162.3" y="71.2" transform="rotate(-90 162.3 71.2)">1</text>
<text x="25.3" y="88.6">1</text>
<text x="25.3" y="86.1">2</text>
<text x="73" y="86.1">3</text>
<text x="85.7" y="88.6">1</text>
<text x="73" y="91.2">2</text>
<text x="35.3" y="100.4" transform="rotate(-90 35.3 100.4)">1</text>
<text x="35.3" y="106.8" transform="rotate(-90 35.3 106.8)">3</text>
<text x="38" y="102.6">2</text>
<text x="76.8" y="139.4">6</text>
<text x="89.5" y="142">7</text>
<text x="150.9" y="143.6" transform="rotate(-90 150.9 143.6)">8</text>
<text x="39.3" y="147.1">1</text>
<text x="39.3" y="144.5">2</text>
<text x="76.8" y="144.5">5</text>
<text x="93.9" y="154.7">1</text>
<text x="150.9" y="155" transform="rotate(-90 150.9 155)">4</text>
<text x="93.9" y="157.2">2</text>
<text x="72.1" y="163.9" transform="rotate(-90 72.1 163.9)">1</text>
<text x="74.9" y="166.1">2</text>
<text x="72.1" y="170.3" transform="rotate(-90 72.1 170.3)">3</text>
</g>
<g font-size="1.8" fill="#0f0f0f">
<text x="157.3" y="31.4">2.5VREF</text>
<text x="194" y="31.8" transform="rotate(-90 194 31.8)">MOS_SRC</text>
<text x="186.7" y="37.8">OVERTEMP 5</text>
<text x="186.7" y="40.3">BUS_OV</text>
<text x="231.1" y="47.9">MOS_SRC</text>
<text x="98" y="88.6">BUS_OV</text>
<text x="62.2" y="91.1">2.5VREF</text>
<text x="149.5" y="125.7" transform="rotate(-90 149.5 125.7)">BUS_OV</text>
<text x="162.2" y="125.7" transform="rotate(-90 162.2 125.7)">OVERTEMP</text>
<text x="95.5" y="141.9">OVERTEMP</text>
<text x="53.3" y="144.4">2.5VREF</text>
</g>
<text font-size="1.6" fill="#006464" x="34.8" y="152.9" transform="rotate(-90 34.8 152.9)">MicroFit_01x02</text>
</svg>
